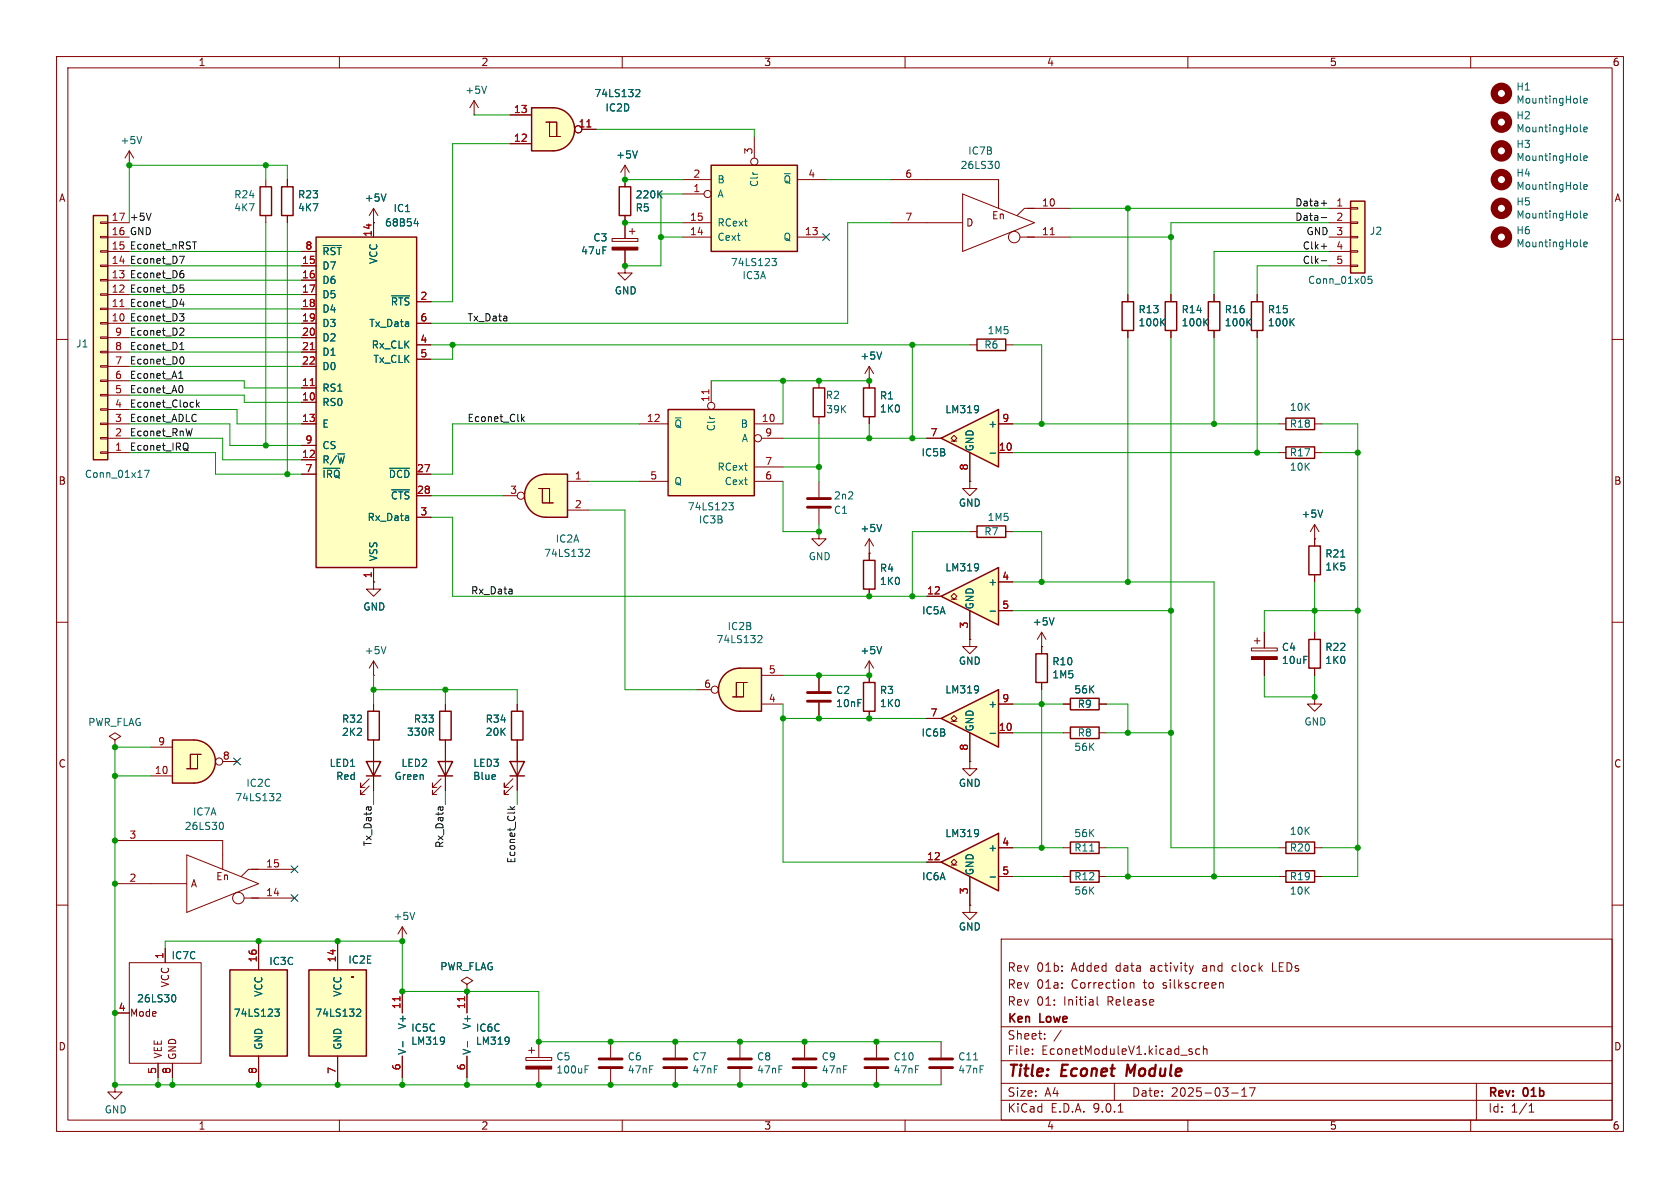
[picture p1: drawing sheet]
<svg xmlns="http://www.w3.org/2000/svg" width="297mm" height="210mm" viewBox="0 0 297 210" stroke-linecap="round" stroke-linejoin="round" font-family="sans-serif">
<g fill="none" stroke="#840000" stroke-width=".18">
<path d="M10 10h277v190h-277zM12 12h273v186h-273zM60 10v2M110 10v2M160 10v2M210 10v2M260 10v2M10 60h2M285 60h2M10 110h2M285 110h2M10 160h2"/>
<path d="M177 166h108v32h-108zM194 176.2v1.3l.2 .2M199.8 173.7v1M199.8 173.8l.2-.1 .4 .1 .1 .9M211 170.7l-.4 1M215.7 173.8h.5v.9M225 170.2v1.5h.7M285 160h2M60 198v2M110 198v2M160 198v2M177 194.5h108"/>
<path d="M177 191.5h108M177 187.5h108M177 181.5h108M182.5 186.3v.1M182.5 185.5v.1M184.7 183.6v.1M184.7 182.8v.1M187.6 182.1l-1.3 2M197 191.5v3M197.7 196.6h.8M210 198v2M210.4 185.9l.3 .1 .1 .2-.2 .2h-.3"/>
<path d="M210.4 185.4l.3 .1M212.1 185.5l-.4-.1-.3 .3v.4l.1 .2h.6M212.7 185.5l.3-.1 .3 .1 .1 .9M212.7 184.9v1.5M217.7 193.2h1.2M219.5 193.8h.9M219.5 192.7l.5-.4v1.5M220.9 192.3h1l-.7 1.5M260 198v2M261 191.5v6.5M270.3 196.6h.9M270.3 195.5l.4-.4v1.5"/>
</g>
<path d="M199.4 188.2l-.3 2" fill="none" stroke="#840000" stroke-width=".4"/>
<path d="M118.1 72.4h15.2v15.2h-15.2z" fill="#ffffc2"/>
<path d="M118.1 72.4h15.2v15.2h-15.2z" fill="none" stroke="#840000" stroke-width=".25"/>
<g fill="none" stroke="#840000" stroke-width=".18">
<path d="M113 74.9h5.1M125.7 67.3v3.8M133.3 74.9h5.1M134.6 77.5h3.8M113 85.1h5.1M133.3 85.1h5.1M133.3 82.6h5.1"/>
<circle cx="125.7" cy="71.8" r=".63"/>
<circle cx="134" cy="77.5" r=".63"/>
</g>
<path d="M125.3 68.9v.7" fill="none" stroke="#a90000" stroke-width=".18"/>
<path d="M128.8 88.9h.8l-.4 .5 .4 .1v.4l-.2 .2h-.4" fill="none" stroke="#006464" stroke-width=".18"/>
<path d="M93.8 84.9a3.8 3.8 0 0 1 2.7-1.1v7.6a3.8 3.8 0 0 1-3.5-2.3 3.8 3.8 0 0 1 .8-4.2z" fill="#ffffc2" stroke="#ffffc2" stroke-width=".18"/>
<path d="M96.5 83.8h3.8v7.6h-3.8z" fill="#ffffc2"/>
<g fill="none" stroke="#840000" stroke-width=".18">
<path d="M88.9 87.6h2.5M95.2 86.4h.7v2.5h1.9M95.9 86.4h1.3v2.5M100.3 85.1h3.8M100.3 90.2h3.8M66 124.5v1.2M66 130.8v1.3M78.7 124.5v1.2M78.7 130.8v1.3M71.1 166.4h.1M71.1 163.8l-.7 1.3M71.1 163.8l.8 1.3"/>
<path d="M71.1 163.8v2.6"/>
<circle cx="92.1" cy="87.6" r=".63"/>
</g>
<path d="M93.8 84.9a3.8 3.8 0 0 1 2.7-1.1h3.8v7.6h-3.8a3.8 3.8 0 0 1-3.5-2.3 3.8 3.8 0 0 1 .8-4.2zM65 125.7h2.1v5.1h-2.1zM77.7 125.7h2.1v5.1h-2.1z" fill="none" stroke="#840000" stroke-width=".25"/>
<path d="M279.4 18.1l.2 .1M280 17.8l.6-.1-.1-.3h-.3l-.2 .2 .1 .6h.4M279.4 38.4l.2 .2M279.4 33.3l.2 .2M279.4 28.2l.2 .2M279.4 23.1l.2 .2M280 22.9l.6-.1-.1-.3h-.3l-.2 .1 .1 .7h.4M280 28l.6-.2-.1-.2-.3-.1-.2 .2 .1 .6h.4M280 33l.6-.1-.1-.2-.3-.1-.2 .2 .1 .6h.4M280 38.1l.6-.1-.1-.2-.3-.1-.2 .2 .1 .6h.4M103.7 97.1l.4 .1 .1 .3-.8 .9h.8M73.3 161.3l-.4 1.3" fill="none" stroke="#006464" stroke-width=".18"/>
<g fill="none" stroke="#840000" stroke-width="1.3">
<circle cx="265.4" cy="16.5" r="1.27"/>
<circle cx="265.4" cy="21.6" r="1.27"/>
<circle cx="265.4" cy="36.8" r="1.27"/>
<circle cx="265.4" cy="26.7" r="1.27"/>
<circle cx="265.4" cy="31.7" r="1.27"/>
</g>
<path d="M238.8 35.6h2.5v12.7h-2.5z" fill="#ffffc2"/>
<path d="M238.8 35.6h2.5v12.7h-2.5z" fill="none" stroke="#840000" stroke-width=".25"/>
<path d="M234.9 36.8h3.9M234.9 39.4h3.9M238.8 36.7h1.2v.3h-1.2zM238.8 39.2h1.2v.3h-1.2zM234.9 41.9h3.9M234.9 44.5h3.9M234.9 47h3.9M238.8 41.8h1.2v.2h-1.2zM238.8 44.3h1.2v.3h-1.2zM238.8 46.9h1.2v.2h-1.2z" fill="none" stroke="#840000" stroke-width=".18"/>
<path d="M242.5 48.8h-.6l-.1 .6 .2-.1 .4 .1 .2 .2-.1 .4-.2 .1-.5-.1" fill="none" stroke="#006464" stroke-width=".18"/>
<path d="M166.4 105.4l10.1-5.1v10.2z" fill="#ffffc2"/>
<path d="M166.4 105.4l10.1-5.1v10.2z" fill="none" stroke="#840000" stroke-width=".25"/>
<path d="M163.8 105.4h2.6M168.1 105.9h.6l-.6-.5 .6-.5 .5 .5-.5 .5h.5M171.4 108v5M176.5 102.9h2.6M176.5 108h2.6M184.1 114.3h.1M184.1 111.8l-.7 1.2M184.1 111.8l.8 1.2M184.1 111.8v2.5" fill="none" stroke="#840000" stroke-width=".18"/>
<path d="M172.9 99.8v.8M173 100.2l-.1 .1M175 108h1M186.3 109.2l-.4 1.3" fill="none" stroke="#006464" stroke-width=".18"/>
<path d="M34.3 130.8a3.8 3.8 0 0 1 3.8 3.8 3.8 3.8 0 0 1-3.8 3.8z" fill="#ffffc2" stroke="#ffffc2" stroke-width=".18"/>
<path d="M30.5 130.8h3.8v7.6h-3.8z" fill="#ffffc2"/>
<g fill="none" stroke="#840000" stroke-width=".18">
<path d="M26.7 132.1h3.8M26.7 137.2h3.8M34.9 133.4h-1.2v2.5M35.6 133.4h-.7v2.5h-1.9M39.4 134.6h2.5M20.3 148.6h19.1v5.1M20.3 156.2h12.7M33 151.1l12.7 5.1-12.7 5.1zM43.2 158.8h8.9M52.1 153.7h-8.2l-1.3 1.2M171.4 160v1.3h1.3l-1.3 1.3-1.2-1.3h1.2M171.4 160h.1"/>
<path d="M166.4 184.2v2.7M166.4 189v2.8"/>
<circle cx="38.7" cy="134.6" r=".63"/>
<circle cx="42.1" cy="158.7" r="1.02"/>
</g>
<path d="M30.5 130.8h3.8a3.8 3.8 0 0 1 3.8 3.8 3.8 3.8 0 0 1-3.8 3.8h-3.8z" fill="none" stroke="#840000" stroke-width=".25"/>
<path d="M39.2 145.4a.79 .79 0 0 1 0 1.2M49.1 140.3h.4l.1 .3-.8 .9h.8M172.1 187.4h.7" fill="none" stroke="#006464" stroke-width=".18"/>
<path d="M164.3 187.2h4.1M164.3 188.7h4.1" fill="none" stroke="#840000" stroke-width=".51"/>
<path d="M16.5 38.1h2.5v43.2h-2.5z" fill="#ffffc2"/>
<path d="M16.5 38.1h2.5v43.2h-2.5zM183.1 115.6h2.1v5.1h-2.1zM64.8 134.6h2.5l-1.3 2.6zM64.8 137.2h2.5M77.5 134.6h2.5l-1.3 2.6zM77.5 137.2h2.5" fill="none" stroke="#840000" stroke-width=".25"/>
<g fill="none" stroke="#840000" stroke-width=".18">
<path d="M17.8 39.2h1.2v.3h-1.2zM19 39.4h3.9M17.8 59.6h1.2v.2h-1.2zM17.8 57h1.2v.3h-1.2zM17.8 54.5h1.2v.2h-1.2zM17.8 51.9h1.2v.3h-1.2zM17.8 49.4h1.2v.3h-1.2zM17.8 46.9h1.2v.2h-1.2zM17.8 44.3h1.2v.3h-1.2zM17.8 41.8h1.2v.2h-1.2zM19 59.7h3.9M19 57.2h3.9"/>
<path d="M19 54.6h3.9M19 52.1h3.9M19 49.5h3.9M19 47h3.9M19 44.5h3.9M19 41.9h3.9M17.8 79.9h1.2v.2h-1.2zM17.8 77.3h1.2v.3h-1.2zM17.8 74.8h1.2v.3h-1.2zM17.8 72.3h1.2v.2h-1.2zM17.8 69.7h1.2v.3h-1.2zM17.8 67.2h1.2v.2h-1.2z"/>
<path d="M17.8 64.6h1.2v.3h-1.2zM17.8 62.1h1.2v.3h-1.2zM19 77.5h3.9M19 74.9h3.9M19 72.4h3.9M19 69.9h3.9M19 67.3h3.9M19 64.8h3.9M19 62.2h3.9M19 80h3.9M184.1 114.3v1.3M65.3 138.9l-1.5 1.6v-.8v.8h.7"/>
<path d="M65.3 137.7l-1.5 1.5v-.8v.8h.7M66 132.1v7.6M78 138.9l-1.5 1.6v-.8v.8h.7M78 137.7l-1.5 1.5v-.8v.8h.7M78.7 132.1v7.6M184.1 120.7v1.2"/>
</g>
<path d="M21.2 54.2h.7" fill="none" stroke="#a90000" stroke-width=".18"/>
<path d="M25.5 83.1h.9l-.6 1.3" fill="none" stroke="#006464" stroke-width=".18"/>
<path d="M166.4 127l10.1-5.1v10.2z" fill="#ffffc2"/>
<path d="M166.4 127l10.1-5.1v10.2z" fill="none" stroke="#840000" stroke-width=".25"/>
<path d="M163.8 127h2.6M168.1 127.5h.6l-.6-.5 .6-.5 .5 .5-.5 .5h.5M171.4 129.5v5.1M176.5 124.5h2.6M176.5 129.5h2.6" fill="none" stroke="#840000" stroke-width=".18"/>
<path d="M172.9 121.4v.8M173 121.8l-.1 .1M175 129.6h1" fill="none" stroke="#006464" stroke-width=".18"/>
<path d="M166.4 152.4l10.1-5.1v10.2z" fill="#ffffc2"/>
<path d="M227.3 73.9h5.1v2h-5.1zM166.4 152.4l10.1-5.1v10.2z" fill="none" stroke="#840000" stroke-width=".25"/>
<path d="M226.1 74.9h1.2M232.4 74.9h1.3M20.3 130.8l-1-.6 1-.7 1 .7-1 .6v1.3M20.3 132.1h.1M163.8 152.4h2.6M168.1 152.9h.6l-.6-.5 .6-.5 .5 .5-.5 .5h.5M171.4 154.9v5.1M176.5 149.9h2.6M176.5 154.9h2.6" fill="none" stroke="#840000" stroke-width=".18"/>
<path d="M172.9 146.8v.8M173 147.2l-.1 .1M175 155h1" fill="none" stroke="#006464" stroke-width=".18"/>
<path d="M55.9 41.9h17.8v58.4h-17.8z" fill="#ffffc2"/>
<g fill="none" stroke="#840000" stroke-width=".25">
<path d="M49.8 33h2v5.1h-2zM55.9 41.9h17.8v58.4h-17.8zM172.7 59.9h5.1v2.1h-5.1zM198.4 53.3h2v5.1h-2zM206 53.3h2v5.1h-2zM213.6 53.3h2v5.1h-2zM221.2 53.3h2.1v5.1h-2.1zM227.3 79h5.1v2h-5.1zM172.7 93h5.1v2h-5.1zM231.4 96.5h2v5.1h-2zM90.2 134.6h2.5l-1.3 2.6zM90.2 137.2h2.5"/>
<path d="M90.4 125.7h2.1v5.1h-2.1zM189.2 153.9h5.1v2.1h-5.1zM189.2 148.8h5.1v2.1h-5.1z"/>
</g>
<g fill="none" stroke="#840000" stroke-width=".18">
<path d="M50.8 31.8v1.2M50.8 38.1v1.3M66 39.4h.1M66 36.8v5.1M66 36.8l-.7 1.3M66 36.8l.8 1.3M53.3 44.5h2.6M53.3 47h2.6M53.3 49.5h2.6M53.3 52.1h2.6M53.3 54.6h2.6M53.3 57.2h2.6"/>
<path d="M53.3 59.7h2.6M73.7 57.2h2.5M73.7 53.3h2.5M199.4 52.1v1.2M199.4 58.4v1.3M207 52.1v1.2M207 58.4v1.3M214.6 52.1v1.2M214.6 58.4v1.3M222.2 52.1v1.2M222.2 58.4v1.3M53.3 62.2h2.6"/>
<path d="M53.3 64.8h2.6M53.3 68.6h2.6M53.3 71.1h2.6M53.3 74.9h2.6M53.3 78.7h2.6M73.7 61h2.5M73.7 63.5h2.5M171.4 61h1.3M177.8 61h1.3M53.3 81.3h2.6M53.3 83.8h2.6M73.7 83.8h2.5"/>
<path d="M73.7 87.6h2.5M73.7 91.4h2.5M171.4 94h1.3M177.8 94h1.3M226.1 80h1.2M232.4 95.3h.1M232.4 80h1.3M232.4 92.7l.8 1.3M232.4 92.7l-.8 1.3M232.4 92.7v3.8M66 119.4h.1M66 102.9v1.2h1.3l-1.3 1.3-1.2-1.3h1.2"/>
<path d="M66 102.9h.1M66 100.3v2.6M66 116.8v2.6M66 116.8l-.7 1.3M66 116.8l.8 1.3M171.4 113v1.3h1.3l-1.3 1.3-1.2-1.3h1.2M171.4 113h.1M232.4 101.6v1.3M90.7 138.9l-1.5 1.6v-.8v.8h.7M90.7 137.7l-1.5 1.5v-.8v.8h.7M91.4 124.5v1.2M91.4 130.8v8.9"/>
<path d="M188 154.9h1.2M188 149.9h1.2M194.3 154.9h1.3M194.3 149.9h1.3M82.5 174l1.1-.6-1.1-.7-1 .7 1 .6v1.3M82.5 175.3h.1M20.3 191.8v1.2h1.3l-1.3 1.3-1.3-1.3h1.3M20.3 191.8h.1M93 186.9h4.5v.6h-4.5zM93.5 185.7h1M94 185.2v1M95.2 184.2v2.7"/>
<path d="M95.2 189v2.8M107.9 184.2v2.7M107.9 189v2.8M119.4 184.2v2.7M119.4 189v2.8"/>
</g>
<g fill="none" stroke="#006464" stroke-width=".18">
<path d="M68.2 34.3l-.4 1.3M73.2 39.5h.8M73.8 39.1v.8M57.1 43.4h3.2M69.2 52.3h3.2M205.4 56.9l.5 .7M205.9 56.3l-.7 .8M213 56.9l.6 .7M213.6 56.3l-.8 .8M220.6 56.9l.6 .7M221.2 56.3l-.8 .8M228.3 56.9l.5 .7"/>
<path d="M228.8 56.3l-.7 .8M279.4 43.5l.2 .1M280 43.2l.6-.1-.1-.3h-.3l-.2 .2 .1 .6h.4M57.1 82.8h3M68.9 82.8h3.5M69.2 86.6h3.2M233.8 90.2l-.4 1.2M237 98.5h.7M68.2 114.3l-.4 1.3M192.6 150.4h.8M103.4 189h.5M103.4 188.4h.6"/>
</g>
<path d="M54.9 61.8h.7M54.9 68.2h.7" fill="none" stroke="#a90000" stroke-width=".18"/>
<path d="M105.9 187.2h4.1M105.9 188.7h4.1M117.3 187.2h4.1M117.3 188.7h4.1" fill="none" stroke="#840000" stroke-width=".51"/>
<path d="M93 188.5h4.5v.5h-4.5z" fill="#840000" stroke="#840000" stroke-width=".18"/>
<circle cx="265.4" cy="41.9" r="1.27" fill="none" stroke="#840000" stroke-width="1.3"/>
<path d="M54.6 171.5h10.2v15.2h-10.2z" fill="#ffffc2"/>
<path d="M231.4 113h2v5.1h-2zM227.3 148.8h5.1v2.1h-5.1zM54.6 171.5h10.2v15.2h-10.2z" fill="none" stroke="#840000" stroke-width=".25"/>
<g fill="none" stroke="#840000" stroke-width=".18">
<path d="M221.2 114.6h4.6v.5h-4.6zM221.7 113.3h1.1M222.2 112.8v1M223.5 111.8v2.8M223.5 116.6v2.8M232.4 111.8v1.2M232.4 118.1v1.3M232.4 123.2v1.3h1.3l-1.3 1.2-1.3-1.2h1.3M232.4 123.2h.1M226.1 149.9h1.2M232.4 149.9h1.3M59.7 166.4v5.1"/>
<path d="M82.5 175.3v3.8M59.7 186.7v5.1M82.5 186.7v3.8"/>
</g>
<path d="M63.2 178.4h.5l.1 .3-.8 .9h.8M82.6 184.1v1M89.9 183.5v.8M90 183.9l-.1 .1" fill="none" stroke="#006464" stroke-width=".18"/>
<path d="M221.2 116.1h4.6v.5h-4.6z" fill="#840000" stroke="#840000" stroke-width=".18"/>
<path d="M82.1 176.2v.7" fill="none" stroke="#a90000" stroke-width=".18"/>
<path d="M128.1 119.2a3.8 3.8 0 0 1 2.7-1.1v7.6a3.8 3.8 0 0 1-3.5-2.3 3.8 3.8 0 0 1 .8-4.2z" fill="#ffffc2" stroke="#ffffc2" stroke-width=".18"/>
<path d="M130.8 118.1h3.8v7.6h-3.8z" fill="#ffffc2"/>
<g fill="none" stroke="#840000" stroke-width=".18">
<path d="M110.5 31.8h.1M110.5 29.2v3.8M110.5 38.1v4.1M110.5 29.2l-.8 1.3M110.5 29.2l.8 1.3M108.2 42.2h4.6v.5h-4.6zM110.5 47v1.3h1.3l-1.3 1.2-1.3-1.2h1.3M110.5 47h.1M110.5 44.2v2.8M111.3 40.9h1M111.8 40.4v1M134.6 119.4h3.8"/>
<path d="M144.8 119.4v2.8M153.7 119.4h.1M153.7 116.8l-.8 1.3M153.7 116.8l.7 1.3M153.7 116.8v3.9M123.2 121.9h2.5M131.4 120.7v2.5h-1.2M132.1 120.7h-1.9v2.5h-.7M134.6 124.5h3.8M144.8 124.2v2.8M153.7 125.7v1.3M171.4 134.6v1.3h1.3l-1.3 1.3-1.2-1.3h1.2"/>
<path d="M171.4 134.6h.1M188 124.5h1.2M188 129.5h1.2M194.3 124.5h1.3M194.3 129.5h1.3M226.1 154.9h1.2M232.4 154.9h1.3M20.3 179.1h2.6M22.9 170.2h12.7v17.8h-12.7zM29.2 167.6v2.6M62.2 172.7h.1M71.1 175.3v3.8"/>
<path d="M27.9 188v2.5M30.5 188v2.5M71.1 186.7v3.8M142.2 184.2v2.7M142.2 189v2.8M154.9 184.2v2.7M154.9 189v2.8"/>
<circle cx="126.4" cy="121.9" r=".63"/>
</g>
<path d="M109.5 33h2v5.1h-2zM128.1 119.2a3.8 3.8 0 0 1 2.7-1.1h3.8v7.6h-3.8a3.8 3.8 0 0 1-3.5-2.3 3.8 3.8 0 0 1 .8-4.2zM152.7 120.7h2v5h-2zM189.2 128.5h5.1v2.1h-5.1zM189.2 123.4h5.1v2.1h-5.1zM227.3 153.9h5.1v2.1h-5.1z" fill="none" stroke="#840000" stroke-width=".25"/>
<path d="M112.7 26.7l-.4 1.2M116.5 34.3l.5 .7M117 33.7l-.7 .8M134.2 112.3l.4 .1 .1 .3-.8 .9h.8M155.9 114.3l-.5 1.3M30.8 175.8a.79 .79 0 0 1 0 1.3M71.2 184.1v1M78.5 183.5v.8M78.6 183.9l-.1 .1" fill="none" stroke="#006464" stroke-width=".18"/>
<path d="M108.2 43.7h4.6v.5h-4.6z" fill="#840000" stroke="#840000" stroke-width=".18"/>
<path d="M142.7 122.4h4.1M142.7 124h4.1M140.2 187.2h4.1M140.2 188.7h4.1M152.9 187.2h4.1M152.9 188.7h4.1" fill="none" stroke="#840000" stroke-width=".51"/>
<path d="M70.7 176.2v.7" fill="none" stroke="#a90000" stroke-width=".18"/>
<path d="M125.7 29.2h15.3v15.3h-15.3z" fill="#ffffc2"/>
<path d="M125.7 29.2h15.3v15.3h-15.3zM152.7 99.1h2v5h-2z" fill="none" stroke="#840000" stroke-width=".25"/>
<g fill="none" stroke="#840000" stroke-width=".18">
<path d="M83.8 17.8l-.7 1.3M83.8 17.8l.8 1.3M83.8 17.8v2.5M83.8 20.3h.1M120.6 39.4h5.1M120.6 34.3h3.9M120.6 31.8h5.1M133.3 24.1v3.8M141 31.8h5M120.6 41.9h5.1M141 41.9h5M153.7 97.8v1.3"/>
<path d="M153.7 104.1v1.3"/>
<circle cx="125.1" cy="34.3" r=".63"/>
<circle cx="133.3" cy="28.6" r=".63"/>
</g>
<path d="M86 15.2l-.4 1.3M136.5 45.7h.8l-.5 .5 .4 .1 .1 .4-.3 .3h-.4" fill="none" stroke="#006464" stroke-width=".18"/>
<path d="M97.8 19.1a3.8 3.8 0 0 1 3.8 3.8 3.8 3.8 0 0 1-3.8 3.8z" fill="#ffffc2" stroke="#ffffc2" stroke-width=".18"/>
<path d="M94 19.1h3.8v7.6h-3.8z" fill="#ffffc2"/>
<g fill="none" stroke="#840000" stroke-width=".18">
<path d="M90.2 25.4h3.8M90.2 20.3h3.8M96.5 21.6h1.9v2.5h.7M97.2 21.6v2.5h1.2M102.9 22.9h2.5"/>
<circle cx="102.2" cy="22.9" r=".63"/>
</g>
<path d="M94 19.1h3.8a3.8 3.8 0 0 1 3.8 3.8 3.8 3.8 0 0 1-3.8 3.8h-3.8z" fill="none" stroke="#840000" stroke-width=".25"/>
<path d="M103.7 22.4h.8" fill="none" stroke="#a90000" stroke-width=".18"/>
<path d="M112.6 15.8l.4 .1 .1 .3-.8 .9h.8" fill="none" stroke="#006464" stroke-width=".18"/>
<path d="M40.6 171.5h10.2v15.2h-10.2z" fill="#ffffc2"/>
<path d="M46 33h2v5.1h-2zM40.6 171.5h10.2v15.2h-10.2z" fill="none" stroke="#840000" stroke-width=".25"/>
<path d="M22.9 29.2h.1M22.9 26.7l-.8 1.2M22.9 26.7l.7 1.2M22.9 26.7v2.5M47 31.8v1.2M47 38.1v1.3M171.4 85.1v1.3h1.3l-1.3 1.2-1.2-1.2h1.2M171.4 85.1h.1M45.7 166.4v5.1M45.7 186.7v5.1M130.8 184.2v2.7M130.8 189v2.8" fill="none" stroke="#840000" stroke-width=".18"/>
<path d="M25.1 24.1l-.5 1.3M48.6 178.4h.8l-.5 .5 .4 .1 .1 .4-.3 .2h-.3" fill="none" stroke="#006464" stroke-width=".18"/>
<path d="M128.8 187.2h4M128.8 188.7h4" fill="none" stroke="#840000" stroke-width=".51"/>
<path d="M166.4 77.5l10.1-5.1v10.2z" fill="#ffffc2"/>
<path d="M143.8 68.6h2v5.1h-2zM152.7 68.6h2v5.1h-2zM166.4 77.5l10.1-5.1v10.2z" fill="none" stroke="#840000" stroke-width=".25"/>
<g fill="none" stroke="#840000" stroke-width=".18">
<path d="M50.8 31.8v1.2M50.8 38.1v1.3M66 39.4h.1M66 39.4v2.5M90.2 25.4h3.8M90.2 20.3h3.8M102.9 22.9h2.5M110.5 31.8h.1M110.5 31.8v1.2M110.5 38.1v4.1M157.5 31.8h19v5M157.5 39.4h12.7"/>
<path d="M170.2 34.3l12.7 5.1-12.7 5.1zM189.2 36.8h-8.1l-1.3 1.3M53.3 44.5h2.6M53.3 47h2.6M53.3 49.5h2.6M53.3 52.1h2.6M53.3 54.6h2.6M53.3 57.2h2.6M53.3 59.7h2.6M73.7 57.2h2.5M73.7 53.3h2.5M110.5 47h.1"/>
<path d="M110.5 44.2v2.8M180.3 41.9h8.9M199.4 52.1v1.2M199.4 58.4v1.3M207 52.1v1.2M207 58.4v1.3M214.6 52.1v1.2M214.6 58.4v1.3M222.2 52.1v1.2M222.2 58.4v1.3M53.3 74.9h2.6M53.3 62.2h2.6"/>
<path d="M53.3 64.8h2.6M53.3 68.6h2.6M53.3 71.1h2.6M53.3 78.7h2.6M73.7 61h2.5M73.7 63.5h2.5M144.8 67.3v1.3M144.8 73.7v1.2M153.7 67.3h.1M153.7 64.8l-.8 1.2M153.7 64.8l.7 1.2M153.7 64.8v3.8"/>
<path d="M153.7 73.7v1.2M163.8 77.5h2.6M168.1 78h.6l-.6-.5 .6-.5 .5 .5-.5 .5h.5M176.5 74.9h2.6M53.3 81.3h2.6M53.3 83.8h2.6M73.7 83.8h2.5M73.7 87.6h2.5M73.7 91.4h2.5M144.8 94v1.3h1.2l-1.2 1.2-1.3-1.2h1.3M144.8 94h.1M144.8 85.1v2.8"/>
<path d="M144.8 89.9v2.8M153.7 97.8h.1M153.7 95.3v3.8M153.7 95.3l-.8 1.2M153.7 95.3l.7 1.2M171.4 85.1h.1M171.4 80v5.1M176.5 80h2.6M232.4 95.3h.1M232.4 95.3v1.2M66 102.9h.1M66 100.3v2.6"/>
<path d="M144.8 119.4v2.8M153.7 119.4h.1M153.7 104.1v1.3M153.7 119.4v1.3M163.8 105.4h2.6M171.4 113h.1M171.4 108v5M176.5 102.9h2.6M176.5 108h2.6M184.1 114.3h.1M184.1 114.3v1.3M223.5 111.8v2.8"/>
<path d="M223.5 116.6v2.8M232.4 101.6v1.3M232.4 111.8v1.2M232.4 118.1v1.3M66 124.5v1.2M66 130.8v3.8M66 137.2v2.5M78.7 124.5v1.2M78.7 130.8v3.8M78.7 137.2v2.5M91.4 124.5v1.2M91.4 130.8v3.8"/>
<path d="M91.4 137.2v2.5M144.8 124.2v2.8M153.7 125.7v1.3M163.8 127h2.6M171.4 134.6h.1M171.4 129.5v5.1M176.5 124.5h2.6M176.5 129.5h2.6M184.1 120.7v1.2M188 124.5h1.2M194.3 124.5h1.3M163.8 152.4h2.6"/>
<path d="M171.4 154.9v5.1M176.5 149.9h2.6M176.5 154.9h2.6M20.3 179.1h2.6M29.2 167.6v2.6M45.7 166.4v5.1M59.7 166.4v5.1M71.1 175.3v3.8M82.5 175.3h.1M82.5 175.3v3.8M171.4 160h.1M27.9 188v2.5"/>
<path d="M30.5 188v2.5M45.7 186.7v5.1M59.7 186.7v5.1M71.1 186.7v3.8M82.5 186.7v3.8"/>
<circle cx="102.2" cy="22.9" r=".63"/>
<circle cx="179.3" cy="41.9" r="1.02"/>
</g>
<g fill="none" stroke="#006464" stroke-width=".18">
<path d="M112.6 15.8l.4 .1 .1 .3-.8 .9h.8M68.2 34.3l-.4 1.3M73.2 39.5h.8M73.8 39.1v.8M112.7 26.7l-.4 1.2M116.5 34.3l.5 .7M117 33.7l-.7 .8M176.3 28.5a.79 .79 0 0 1 0 1.3M57.1 43.4h3.2M69.2 52.3h3.2M205.4 56.9l.5 .7M205.9 56.3l-.7 .8"/>
<path d="M213 56.9l.6 .7M213.6 56.3l-.8 .8M220.6 56.9l.6 .7M221.2 56.3l-.8 .8M228.3 56.9l.5 .7M228.8 56.3l-.7 .8M155.9 62.2l-.5 1.3M172.9 71.8v.9M173 72.2l-.1 .2M57.1 82.8h3M68.9 82.8h3.5M69.2 86.6h3.2"/>
<path d="M155.9 92.7l-.5 1.3M172.9 99.8v.8M175 80.1h1M233.8 90.2l-.4 1.2M237 98.5h.7M155.9 114.3l-.5 1.3M173 100.2l-.1 .1M175 108h1M186.3 109.2l-.4 1.3M172.9 121.4v.8M173 121.8l-.1 .1M175 129.6h1"/>
<path d="M172.9 146.8v.8M173 147.2l-.1 .1M175 155h1M30.8 175.8a.79 .79 0 0 1 0 1.3M48.6 178.4h.8l-.5 .5 .4 .1 .1 .4-.3 .2h-.3M63.2 178.4h.5l.1 .3-.8 .9h.8M71.2 184.1v1M78.5 183.5v.8M78.6 183.9l-.1 .1M82.6 184.1v1M89.9 183.5v.8M90 183.9l-.1 .1"/>
</g>
<path d="M103.7 22.4h.8M185.7 41.5h.7M54.9 61.8h.7M54.9 68.2h.7M70.7 176.2v.7M82.1 176.2v.7" fill="none" stroke="#a90000" stroke-width=".18"/>
<path d="M142.7 89.7h4.1M142.7 88.1h4.1" fill="none" stroke="#840000" stroke-width=".51"/>
<g fill="none" stroke="#0f0f0f" stroke-width=".18">
<path d="M26.7 37.7l-.4 1.2M233.6 35.9h.9M233.6 38.5h.9M31.7 55.5h.8l-.4 .4 .4 .2v.4l-.2 .2h-.4M31.7 45.3h.9l-.6 1.3M31.8 53.8h.8M31.8 50.4h.7M32 58l.4 .1 .1 .3-.8 .9h.8M32 50.9h.3l.2 .2-.1 .5h-.4M32 48.3h.3l.2 .3v.4l-.5 .1M32.2 47.8h.2M32.4 53.3v.9"/>
<path d="M34 42.8h.8M233.6 46.1h.9M233.6 43.5h.9M31.6 66.9h.7M31.7 65.9l.3-.3v1.3M31.8 61.8h.7M31.8 60.9l.4-.4v1.3M32 68.2a.79 .79 0 0 1 0 1.2M32.1 63.1a.68 .68 0 0 1 .4 .6 .68 .68 0 0 1-.4 .6M32.9 79.3l.4 .4M32.9 78.3l.2 .1a.81 .81 0 0 1-.2 1.2M34 75.8l-.3 1.2"/>
<path d="M34.5 73.2l.2 .2M34.7 74.4l-.2 .1M34.8 70.7v1.3M34.9 71.5l.3 .5M35.2 71.1l-.4 .5M92.3 74l.4 .5M92.7 73.7l-.5 .4M90.2 142.6l.5 .5M91 142.6l-.5 .3"/>
</g>
<g fill="none" stroke="#009600" stroke-width=".18">
<path d="M47 29.2v2.6M47 39.4v39.3M50.8 31.8v-2.6h-27.9v10.2M50.8 39.4v44.4M83.8 20.3h6.4M90.2 25.4h-10.2v27.9h-3.8M105.4 22.9h27.9v1.2M110.5 39.4h10.1M110.5 31.8h10.1M120.6 34.3h-3.8v12.7h-6.3M146 31.8h11.5M157.5 39.4h-7.6v17.8h-73.7"/>
<path d="M189.2 36.8h45.7M199.4 36.8v15.3M234.9 39.4h-27.9v12.7M22.9 47h30.4M22.9 57.2h30.4M22.9 54.6h30.4M22.9 44.5h30.4M22.9 52.1h30.4M22.9 49.5h30.4M22.9 59.7h30.4M116.8 41.9h3.8M189.2 41.9h17.8"/>
<path d="M199.4 59.7v43.2M207 59.7v90.2h19.1M214.6 59.7v15.2M222.2 59.7v20.3M234.9 47h-12.7v5.1M234.9 44.5h-20.3v7.6M22.9 77.5h16.5v3.8h13.9M22.9 74.9h17.7v3.8h12.7M22.9 69.9h20.3v1.2h10.1M22.9 72.4h19v2.5h11.4M22.9 67.3h20.3v1.3h10.1M22.9 64.8h30.4"/>
<path d="M22.9 62.2h30.4M76.2 61h95.2M80 61v2.5h-3.8M113 74.9h-33v8.9h-3.8M125.7 67.3h28M138.4 77.5h25.4M138.4 67.3v7.6M144.8 74.9v10.2M153.7 74.9v2.6M161.3 61v16.5M179.1 61h5v13.9M179.1 74.9h47"/>
<path d="M233.7 74.9h6.3v80h-6.3M22.9 80h15.2v3.8h15.2M76.2 91.4h3.8v14h83.8M76.2 87.6h12.7M104.1 90.2h6.4v31.7h12.7M104.1 85.1h8.9M138.4 85.1v8.9h6.4v-1.3M138.4 82.6h6.4M171.4 94h-10.1v11.4M179.1 80h47M179.1 94h5v8.9M233.7 80h6.3"/>
<path d="M66 119.4v5.1M138.4 119.4h15.3M179.1 102.9h35.5v52M179.1 108h27.9M223.5 119.4v3.8h8.9v-3.8M232.4 102.9v8.9M240 108h-16.5v3.8M20.3 137.2h6.4M26.7 132.1h-6.4v59.7h146.1M66 139.7v2.5M66 121.9h25.4v2.6M78.7 121.9v2.6"/>
<path d="M78.7 139.7v2.5M91.4 139.7v2.5M138.4 124.5v27.9h25.4M138.4 127h25.4M179.1 124.5h8.9M179.1 129.5h8.9M184.1 121.9v28M195.6 124.5h3.8v5M195.6 129.5h11.4M179.1 154.9h8.9M179.1 149.9h8.9M195.6 154.9h30.5"/>
<path d="M195.6 149.9h3.8v5M233.7 149.9h6.3M29.2 167.6v-1.2h41.9v8.9h24.1v8.9h71.2M27.9 190.5v1.3M30.5 190.5v1.3M71.1 190.5v1.3M82.5 190.5v1.3"/>
</g>
<path d="M145.4 41.3l1.3 1.2M146.7 41.3l-1.3 1.2M41.3 134l1.2 1.2M42.5 134l-1.2 1.2M51.5 158.1l1.2 1.3M51.5 153.1l1.2 1.2M52.7 158.1l-1.2 1.3M52.7 153.1l-1.2 1.2" fill="none" stroke="#000084" stroke-width=".18"/>
<g fill="#009600" stroke="#009600" stroke-width=".18">
<circle cx="66" cy="121.9" r=".46"/>
<circle cx="78.7" cy="121.9" r=".46"/>
<circle cx="59.7" cy="166.4" r=".46"/>
<circle cx="45.7" cy="166.4" r=".46"/>
<circle cx="71.1" cy="166.4" r=".46"/>
<circle cx="20.3" cy="179.1" r=".46"/>
<circle cx="20.3" cy="156.2" r=".46"/>
<circle cx="20.3" cy="148.6" r=".46"/>
<circle cx="20.3" cy="137.2" r=".46"/>
<circle cx="20.3" cy="132.1" r=".46"/>
<circle cx="47" cy="78.7" r=".46"/>
<circle cx="95.2" cy="191.8" r=".46"/>
<circle cx="95.2" cy="184.2" r=".46"/>
<circle cx="107.9" cy="191.8" r=".46"/>
<circle cx="119.4" cy="184.2" r=".46"/>
<circle cx="119.4" cy="191.8" r=".46"/>
<circle cx="107.9" cy="184.2" r=".46"/>
<circle cx="82.5" cy="191.8" r=".46"/>
<circle cx="110.5" cy="39.4" r=".46"/>
<circle cx="110.5" cy="47" r=".46"/>
<circle cx="110.5" cy="31.8" r=".46"/>
<circle cx="116.8" cy="41.9" r=".46"/>
<circle cx="161.3" cy="105.4" r=".46"/>
<circle cx="161.3" cy="77.5" r=".46"/>
<circle cx="80" cy="61" r=".46"/>
<circle cx="50.8" cy="83.8" r=".46"/>
<circle cx="47" cy="29.2" r=".46"/>
<circle cx="22.9" cy="29.2" r=".46"/>
<circle cx="59.7" cy="191.8" r=".46"/>
<circle cx="71.1" cy="191.8" r=".46"/>
<circle cx="27.9" cy="191.8" r=".46"/>
<circle cx="20.3" cy="191.8" r=".46"/>
<circle cx="30.5" cy="191.8" r=".46"/>
<circle cx="71.1" cy="175.3" r=".46"/>
<circle cx="82.5" cy="175.3" r=".46"/>
<circle cx="45.7" cy="191.8" r=".46"/>
<circle cx="142.2" cy="191.8" r=".46"/>
<circle cx="130.8" cy="191.8" r=".46"/>
<circle cx="142.2" cy="184.2" r=".46"/>
<circle cx="154.9" cy="191.8" r=".46"/>
<circle cx="130.8" cy="184.2" r=".46"/>
<circle cx="154.9" cy="184.2" r=".46"/>
<circle cx="144.8" cy="67.3" r=".46"/>
<circle cx="153.7" cy="67.3" r=".46"/>
<circle cx="153.7" cy="77.5" r=".46"/>
<circle cx="161.3" cy="61" r=".46"/>
<circle cx="144.8" cy="82.6" r=".46"/>
<circle cx="138.4" cy="67.3" r=".46"/>
<circle cx="144.8" cy="94" r=".46"/>
<circle cx="199.4" cy="129.5" r=".46"/>
<circle cx="207" cy="129.5" r=".46"/>
<circle cx="240" cy="149.9" r=".46"/>
<circle cx="232.4" cy="123.2" r=".46"/>
<circle cx="199.4" cy="154.9" r=".46"/>
<circle cx="214.6" cy="154.9" r=".46"/>
<circle cx="232.4" cy="108" r=".46"/>
<circle cx="240" cy="108" r=".46"/>
<circle cx="184.1" cy="102.9" r=".46"/>
<circle cx="207" cy="108" r=".46"/>
<circle cx="199.4" cy="102.9" r=".46"/>
<circle cx="222.2" cy="80" r=".46"/>
<circle cx="214.6" cy="74.9" r=".46"/>
<circle cx="184.1" cy="74.9" r=".46"/>
<circle cx="240" cy="80" r=".46"/>
<circle cx="138.4" cy="127" r=".46"/>
<circle cx="144.8" cy="127" r=".46"/>
<circle cx="153.7" cy="127" r=".46"/>
<circle cx="184.1" cy="149.9" r=".46"/>
<circle cx="153.7" cy="105.4" r=".46"/>
<circle cx="153.7" cy="119.4" r=".46"/>
<circle cx="144.8" cy="119.4" r=".46"/>
<circle cx="184.1" cy="124.5" r=".46"/>
<circle cx="207" cy="41.9" r=".46"/>
<circle cx="199.4" cy="36.8" r=".46"/>
</g>
<g font-size="2.8" fill="#840000">
<text x="178" y="190.9">Title:</text>
<text x="187.7" y="190.9">Econet</text>
<text x="200" y="190.9">Module</text>
</g>
<g font-size="2.1" fill="#840000">
<text x="178" y="172">Rev</text>
<text x="183.2" y="172">01b:</text>
<text x="189.5" y="172">Added</text>
<text x="197.4" y="172">data</text>
<text x="203.6" y="172">activity</text>
<text x="213" y="172">and</text>
<text x="218.4" y="172">clock</text>
<text x="225.6" y="172">LEDs</text>
<text x="178" y="178">Rev</text>
<text x="178" y="175">Rev</text>
<text x="183.2" y="178">01:</text>
<text x="183.2" y="175">01a:</text>
<text x="188.1" y="178">Initial</text>
<text x="189.5" y="175">Correction</text>
<text x="195.9" y="178">Release</text>
<text x="202.3" y="175">to</text>
<text x="205.8" y="175">silkscreen</text>
<text x="178" y="184">Sheet:</text>
<text x="178" y="181.2">Ken</text>
<text x="183.9" y="181.2">Lowe</text>
<text x="178" y="186.7">File:</text>
<text x="184.1" y="186.7">EconetModuleV1.kicad_sch</text>
<text x="178" y="196.9">KiCad</text>
<text x="178" y="194.1">Size:</text>
<text x="184.7" y="194.1">A4</text>
<text x="185.7" y="196.9">E.D.A.</text>
<text x="193.3" y="196.9">9.0.1</text>
<text x="200" y="194.1">Date:</text>
<text x="207" y="194.1">2025-03-17</text>
<text x="263" y="194.3">Rev:</text>
<text x="263" y="196.9">Id:</text>
<text x="267.1" y="196.9">1/1</text>
<text x="269.4" y="194.3">01b</text>
</g>
<g font-size="1.8" fill="#840000">
<text x="35" y="11.9">1</text>
<text x="85" y="11.9">2</text>
<text x="135" y="11.9">3</text>
<text x="185" y="11.9">4</text>
<text x="235" y="11.9">5</text>
<text x="285" y="11.9">6</text>
<text x="10.3" y="35.9">A</text>
<text x="285.3" y="35.9">A</text>
<text x="170.7" y="40.2">D</text>
<text x="175.3" y="39">En</text>
<text x="10.3" y="85.9">B</text>
<text x="285.3" y="85.9">B</text>
<text x="10.3" y="135.9">C</text>
<text x="285.3" y="135.9">C</text>
<text x="38.1" y="155.8">En</text>
<text x="33.6" y="157.1">A</text>
<text x="22.9" y="179.9">Mode</text>
<text x="30.1" y="174.6" transform="rotate(-90 30.1 174.6)">VCC</text>
<text x="10.3" y="185.9">D</text>
<text x="285.3" y="185.9">D</text>
<text x="28.8" y="187.2" transform="rotate(-90 28.8 187.2)">VEE</text>
<text x="31.3" y="187.5" transform="rotate(-90 31.3 187.5)">GND</text>
<text x="35" y="199.9">1</text>
<text x="85" y="199.9">2</text>
<text x="135" y="199.9">3</text>
<text x="185" y="199.9">4</text>
<text x="235" y="199.9">5</text>
<text x="285" y="199.9">6</text>
</g>
<g font-size="1.8" fill="#006464">
<text x="82.2" y="16.8">+5V</text>
<text x="105" y="17.4">74LS132</text>
<text x="268" y="16.2">H1</text>
<text x="106.9" y="19.9">IC2D</text>
<text x="268" y="18.5">MountingHole</text>
<text x="268" y="21.3">H2</text>
<text x="268" y="23.6">MountingHole</text>
<text x="21.2" y="25.7">+5V</text>
<text x="108.8" y="28.2">+5V</text>
<text x="171.1" y="27.5">IC7B</text>
<text x="268" y="26.4">H3</text>
<text x="268" y="28.7">MountingHole</text>
<text x="41.3" y="35.3">R24</text>
<text x="52.6" y="35.3">R23</text>
<text x="64.4" y="35.8">+5V</text>
<text x="112.3" y="35.3">220K</text>
<text x="126.7" y="35.2">A</text>
<text x="126.7" y="32.6">B</text>
<text x="134.2" y="33.2" transform="rotate(-90 134.2 33.2)">Clr</text>
<text x="138.4" y="32.6">~{Q}</text>
<text x="169.7" y="30.1">26LS30</text>
<text x="268" y="31.4">H4</text>
<text x="268" y="33.8">MountingHole</text>
<text x="41.3" y="37.6">4K7</text>
<text x="52.6" y="37.6">4K7</text>
<text x="68" y="40.2">68B54</text>
<text x="69.5" y="37.7">IC1</text>
<text x="112.3" y="37.6">R5</text>
<text x="126.7" y="40.2">RCext</text>
<text x="242.1" y="41.7">J2</text>
<text x="268" y="36.5">H5</text>
<text x="268" y="38.8">MountingHole</text>
<text x="268" y="41.6">H6</text>
<text x="56.9" y="45.3">~{RST}</text>
<text x="56.9" y="47.9">D7</text>
<text x="66.9" y="46.8" transform="rotate(-90 66.9 46.8)">VCC</text>
<text x="102.6" y="45.2">47uF</text>
<text x="104.8" y="42.9">C3</text>
<text x="126.7" y="42.8">Cext</text>
<text x="129.1" y="47.2">74LS123</text>
<text x="138.4" y="42.8">Q</text>
<text x="268" y="43.9">MountingHole</text>
<text x="56.9" y="50.4">D6</text>
<text x="56.9" y="52.9">D5</text>
<text x="108.6" y="52.2">GND</text>
<text x="131.2" y="49.6">IC3A</text>
<text x="231.1" y="50.4">Conn_01x05</text>
<text x="56.9" y="55.5">D4</text>
<text x="56.9" y="58">D3</text>
<text x="65.2" y="58">Tx_Data</text>
<text x="69" y="54.2">~{RTS}</text>
<text x="174.5" y="59.3">1M5</text>
<text x="201.2" y="57.9">100K</text>
<text x="201.2" y="55.6">R13</text>
<text x="208.8" y="57.9">100K</text>
<text x="208.8" y="55.6">R14</text>
<text x="216.4" y="57.9">100K</text>
<text x="216.4" y="55.6">R16</text>
<text x="224" y="57.9">100K</text>
<text x="224" y="55.6">R15</text>
<text x="13.4" y="61.6">J1</text>
<text x="56.9" y="60.6">D2</text>
<text x="56.9" y="63.1">D1</text>
<text x="56.9" y="65.6">D0</text>
<text x="65.6" y="61.8">Rx_CLK</text>
<text x="65.9" y="64.4">Tx_CLK</text>
<text x="152" y="63.8">+5V</text>
<text x="173.9" y="61.8">R6</text>
<text x="56.9" y="69.4">RS1</text>
<text x="56.9" y="72">RS0</text>
<text x="145.9" y="70.7">R2</text>
<text x="155.5" y="70.8">R1</text>
<text x="56.9" y="75.8">E</text>
<text x="119.1" y="75.8">~{Q}</text>
<text x="126.6" y="76.3" transform="rotate(-90 126.6 76.3)">Clr</text>
<text x="130.9" y="75.8">B</text>
<text x="146" y="73.3">39K</text>
<text x="155.5" y="73.1">1K0</text>
<text x="167" y="73.3">LM319</text>
<text x="174.6" y="75.8">+</text>
<text x="227.9" y="75.8">R18</text>
<text x="227.9" y="72.8">10K</text>
<text x="56.9" y="79.6">CS</text>
<text x="56.9" y="82.1">R/~{W}</text>
<text x="126.7" y="83.4">RCext</text>
<text x="131" y="78.3">A</text>
<text x="162.8" y="80.9">IC5B</text>
<text x="172.3" y="79.9" transform="rotate(-90 172.3 79.9)">GND</text>
<text x="227.9" y="80.9">R17</text>
<text x="227.9" y="83.4">10K</text>
<text x="14.9" y="84.7">Conn_01x17</text>
<text x="56.9" y="84.7">~{IRQ}</text>
<text x="68.6" y="84.7">~{DCD}</text>
<text x="69" y="88.5">~{CTS}</text>
<text x="119.1" y="86">Q</text>
<text x="128" y="86">Cext</text>
<text x="147.3" y="88.5">2n2</text>
<text x="169.4" y="89.8">GND</text>
<text x="64.9" y="92.3">Rx_Data</text>
<text x="121.5" y="90.4">74LS123</text>
<text x="123.5" y="92.7">IC3B</text>
<text x="147.3" y="91">C1</text>
<text x="152" y="94.3">+5V</text>
<text x="173.9" y="94.8">R7</text>
<text x="174.5" y="92.3">1M5</text>
<text x="230" y="91.7">+5V</text>
<text x="66.9" y="99.3" transform="rotate(-90 66.9 99.3)">VSS</text>
<text x="96.1" y="98.7">74LS132</text>
<text x="98.1" y="96.1">IC2A</text>
<text x="142.9" y="99.2">GND</text>
<text x="155.5" y="101.3">R4</text>
<text x="167" y="101.2">LM319</text>
<text x="234.2" y="98.8">R21</text>
<text x="234.2" y="101.1">1K5</text>
<text x="155.5" y="103.6">1K0</text>
<text x="172.3" y="107.8" transform="rotate(-90 172.3 107.8)">GND</text>
<text x="174.6" y="103.7">+</text>
<text x="64.1" y="108.1">GND</text>
<text x="126.6" y="113.9">74LS132</text>
<text x="128.5" y="111.6">IC2B</text>
<text x="162.9" y="108.8">IC5A</text>
<text x="182.5" y="110.8">+5V</text>
<text x="64.4" y="115.8">+5V</text>
<text x="152" y="115.8">+5V</text>
<text x="169.4" y="117.7">GND</text>
<text x="185.9" y="117.8">R10</text>
<text x="226.5" y="115.3">C4</text>
<text x="226.5" y="117.6">10uF</text>
<text x="234.2" y="115.3">R22</text>
<text x="234.2" y="117.6">1K0</text>
<text x="147.7" y="122.9">C2</text>
<text x="147.7" y="125.2">10nF</text>
<text x="155.5" y="122.9">R3</text>
<text x="155.5" y="125.2">1K0</text>
<text x="167" y="122.8">LM319</text>
<text x="174.6" y="125.3">+</text>
<text x="185.9" y="120.1">1M5</text>
<text x="189.8" y="122.8">56K</text>
<text x="190.4" y="125.3">R9</text>
<text x="15.5" y="128.5">PWR_FLAG</text>
<text x="60.4" y="128">R32</text>
<text x="60.4" y="130.3">2K2</text>
<text x="71.9" y="130.3">330R</text>
<text x="73.1" y="128">R33</text>
<text x="85.8" y="128">R34</text>
<text x="85.8" y="130.3">20K</text>
<text x="162.8" y="130.4">IC6B</text>
<text x="172.3" y="129.4" transform="rotate(-90 172.3 129.4)">GND</text>
<text x="190.4" y="130.4">R8</text>
<text x="230.5" y="128.4">GND</text>
<text x="58.2" y="135.8">LED1</text>
<text x="70.9" y="135.8">LED2</text>
<text x="83.6" y="135.8">LED3</text>
<text x="189.8" y="132.9">56K</text>
<text x="41.5" y="141.8">74LS132</text>
<text x="43.4" y="139.3">IC2C</text>
<text x="59.3" y="138.1">Red</text>
<text x="69.6" y="138.1">Green</text>
<text x="83.5" y="138.1">Blue</text>
<text x="169.4" y="139.3">GND</text>
<text x="32.6" y="146.9">26LS30</text>
<text x="34" y="144.4">IC7A</text>
<text x="167" y="148.2">LM319</text>
<text x="189.8" y="148.2">56K</text>
<text x="227.9" y="147.8">10K</text>
<text x="162.9" y="155.8">IC6A</text>
<text x="172.3" y="154.8" transform="rotate(-90 172.3 154.8)">GND</text>
<text x="174.6" y="150.7">+</text>
<text x="189.8" y="155.8">R12</text>
<text x="189.8" y="150.7">R11</text>
<text x="227.9" y="150.7">R20</text>
<text x="227.9" y="155.8">R19</text>
<text x="189.8" y="158.3">56K</text>
<text x="227.9" y="158.3">10K</text>
<text x="69.5" y="162.8">+5V</text>
<text x="169.4" y="164.7">GND</text>
<text x="30.2" y="169.8">IC7C</text>
<text x="47.5" y="170.8">IC3C</text>
<text x="61.5" y="170.5">IC2E</text>
<text x="77.7" y="171.7">PWR_FLAG</text>
<text x="24.1" y="177.4">26LS30</text>
<text x="41.2" y="179.9">74LS123</text>
<text x="46.6" y="176.3" transform="rotate(-90 46.6 176.3)">VCC</text>
<text x="55.6" y="179.9">74LS132</text>
<text x="60.6" y="176.3" transform="rotate(-90 60.6 176.3)">VCC</text>
<text x="46.6" y="185.7" transform="rotate(-90 46.6 185.7)">GND</text>
<text x="60.6" y="185.7" transform="rotate(-90 60.6 185.7)">GND</text>
<text x="72" y="182.1" transform="rotate(-90 72 182.1)">V+</text>
<text x="72.6" y="182.6">IC5C</text>
<text x="72.6" y="184.9">LM319</text>
<text x="83.4" y="182.1" transform="rotate(-90 83.4 182.1)">V+</text>
<text x="84" y="182.6">IC6C</text>
<text x="84" y="184.9">LM319</text>
<text x="72" y="186.6" transform="rotate(-90 72 186.6)">V-</text>
<text x="83.4" y="186.6" transform="rotate(-90 83.4 186.6)">V-</text>
<text x="98.3" y="187.7">C5</text>
<text x="98.3" y="190">100uF</text>
<text x="110.9" y="187.7">C6</text>
<text x="110.9" y="190">47nF</text>
<text x="122.3" y="187.7">C7</text>
<text x="122.3" y="190">47nF</text>
<text x="133.7" y="187.7">C8</text>
<text x="133.7" y="190">47nF</text>
<text x="145.2" y="187.7">C9</text>
<text x="145.2" y="190">47nF</text>
<text x="157.9" y="187.7">C10</text>
<text x="157.9" y="190">47nF</text>
<text x="169.3" y="187.7">C11</text>
<text x="169.3" y="190">47nF</text>
<text x="18.4" y="197">GND</text>
</g>
<g font-size="1.8" fill="#a90000">
<text x="90.8" y="20.1">13</text>
<text x="102.2" y="22.6">11</text>
<text x="90.8" y="25.1">12</text>
<text x="133.1" y="27.4" transform="rotate(-90 133.1 27.4)">3</text>
<text x="122.5" y="34">1</text>
<text x="122.5" y="31.5">2</text>
<text x="142.8" y="31.5">4</text>
<text x="159.9" y="31.5">6</text>
<text x="19.6" y="41.7">16</text>
<text x="19.6" y="39.1">17</text>
<text x="65.8" y="42" transform="rotate(-90 65.8 42)">14</text>
<text x="121.9" y="41.7">14</text>
<text x="121.9" y="39.1">15</text>
<text x="142.2" y="41.7">13</text>
<text x="159.9" y="39.1">7</text>
<text x="184.1" y="36.6">10</text>
<text x="184.1" y="41.7">11</text>
<text x="236.1" y="36.6">1</text>
<text x="236.1" y="39.1">2</text>
<text x="236.1" y="41.7">3</text>
<text x="19.6" y="46.7">14</text>
<text x="19.6" y="44.2">15</text>
<text x="53.3" y="46.7">15</text>
<text x="53.9" y="44.2">8</text>
<text x="236.1" y="44.2">4</text>
<text x="236.1" y="46.7">5</text>
<text x="19.6" y="51.8">12</text>
<text x="19.6" y="49.3">13</text>
<text x="53.3" y="49.3">16</text>
<text x="53.3" y="51.8">17</text>
<text x="74.2" y="53.1">2</text>
<text x="19.6" y="56.9">10</text>
<text x="19.6" y="54.4">11</text>
<text x="20.2" y="59.4">9</text>
<text x="53.3" y="54.4">18</text>
<text x="53.3" y="56.9">19</text>
<text x="53.3" y="59.4">20</text>
<text x="74.2" y="56.9">6</text>
<text x="20.2" y="64.5">7</text>
<text x="20.2" y="62">8</text>
<text x="53.3" y="62">21</text>
<text x="53.3" y="64.5">22</text>
<text x="74.2" y="60.7">4</text>
<text x="74.2" y="63.2">5</text>
<text x="20.2" y="69.6">5</text>
<text x="20.2" y="67.1">6</text>
<text x="53.3" y="68.3">11</text>
<text x="53.3" y="70.9">10</text>
<text x="125.5" y="71.2" transform="rotate(-90 125.5 71.2)">11</text>
<text x="20.2" y="77.2">2</text>
<text x="20.2" y="74.7">3</text>
<text x="20.2" y="72.1">4</text>
<text x="53.3" y="74.7">13</text>
<text x="114.3" y="74.7">12</text>
<text x="134.6" y="74.7">10</text>
<text x="135.2" y="77.2">9</text>
<text x="164.4" y="77.2">7</text>
<text x="177.1" y="74.7">9</text>
<text x="20.2" y="79.8">1</text>
<text x="53.3" y="81">12</text>
<text x="53.9" y="78.5">9</text>
<text x="53.9" y="83.6">7</text>
<text x="73.6" y="83.6">27</text>
<text x="135.2" y="82.3">7</text>
<text x="171.2" y="83.3" transform="rotate(-90 171.2 83.3)">8</text>
<text x="176.5" y="79.8">10</text>
<text x="73.6" y="87.4">28</text>
<text x="90.1" y="87.4">3</text>
<text x="101.5" y="84.8">1</text>
<text x="101.5" y="89.9">2</text>
<text x="114.9" y="84.8">5</text>
<text x="135.2" y="84.8">6</text>
<text x="74.2" y="91.2">3</text>
<text x="65.8" y="102.3" transform="rotate(-90 65.8 102.3)">1</text>
<text x="163.8" y="105.2">12</text>
<text x="177.1" y="102.6">4</text>
<text x="177.1" y="107.7">5</text>
<text x="171.2" y="111.2" transform="rotate(-90 171.2 111.2)">3</text>
<text x="135.8" y="119.1">5</text>
<text x="124.4" y="121.7">6</text>
<text x="135.8" y="124.2">4</text>
<text x="177.1" y="124.2">9</text>
<text x="27.9" y="131.8">9</text>
<text x="164.4" y="126.7">7</text>
<text x="176.5" y="129.3">10</text>
<text x="27.3" y="136.9">10</text>
<text x="39.3" y="134.4">8</text>
<text x="171.2" y="132.8" transform="rotate(-90 171.2 132.8)">8</text>
<text x="22.8" y="148.3">3</text>
<text x="177.1" y="149.6">4</text>
<text x="22.8" y="156">2</text>
<text x="46.9" y="153.4">15</text>
<text x="163.8" y="152.1">12</text>
<text x="177.1" y="154.7">5</text>
<text x="46.9" y="158.5">14</text>
<text x="171.2" y="158.2" transform="rotate(-90 171.2 158.2)">3</text>
<text x="29" y="169.6" transform="rotate(-90 29 169.6)">1</text>
<text x="45.5" y="170.2" transform="rotate(-90 45.5 170.2)">16</text>
<text x="59.4" y="170.2" transform="rotate(-90 59.4 170.2)">14</text>
<text x="20.9" y="178.8">4</text>
<text x="70.9" y="178.5" transform="rotate(-90 70.9 178.5)">11</text>
<text x="82.3" y="178.5" transform="rotate(-90 82.3 178.5)">11</text>
<text x="27.7" y="189.9" transform="rotate(-90 27.7 189.9)">5</text>
<text x="30.2" y="189.9" transform="rotate(-90 30.2 189.9)">8</text>
<text x="45.5" y="189.9" transform="rotate(-90 45.5 189.9)">8</text>
<text x="59.4" y="189.9" transform="rotate(-90 59.4 189.9)">7</text>
<text x="70.9" y="189.3" transform="rotate(-90 70.9 189.3)">6</text>
<text x="82.3" y="189.3" transform="rotate(-90 82.3 189.3)">6</text>
</g>
<g font-size="1.8" fill="#0f0f0f">
<text x="22.9" y="41.6">GND</text>
<text x="22.9" y="39.1">+5V</text>
<text x="228.9" y="36.6">Data+</text>
<text x="228.9" y="39.1">Data-</text>
<text x="230.9" y="41.6">GND</text>
<text x="22.9" y="44.2">Econet_nRST</text>
<text x="22.9" y="46.7">Econet_D7</text>
<text x="230.2" y="46.7">Clk-</text>
<text x="230.2" y="44.2">Clk+</text>
<text x="22.9" y="49.3">Econet_D6</text>
<text x="22.9" y="51.8">Econet_D5</text>
<text x="22.9" y="59.4">Econet_D2</text>
<text x="22.9" y="56.9">Econet_D3</text>
<text x="22.9" y="54.3">Econet_D4</text>
<text x="82.5" y="56.9">Tx_Data</text>
<text x="22.9" y="62">Econet_D1</text>
<text x="22.9" y="64.5">Econet_D0</text>
<text x="22.9" y="69.6">Econet_A0</text>
<text x="22.9" y="67">Econet_A1</text>
<text x="22.9" y="72.1">Econet_Clock</text>
<text x="22.9" y="77.2">Econet_RnW</text>
<text x="22.9" y="74.7">Econet_ADLC</text>
<text x="82.5" y="74.7">Econet_Clk</text>
<text x="22.9" y="79.7">Econet_IRQ</text>
<text x="83.2" y="105.1">Rx_Data</text>
<text x="65.8" y="149.7" transform="rotate(-90 65.8 149.7)">Tx_Data</text>
<text x="78.5" y="150" transform="rotate(-90 78.5 150)">Rx_Data</text>
<text x="91.2" y="152.7" transform="rotate(-90 91.2 152.7)">Econet_Clk</text>
</g>
</svg>
